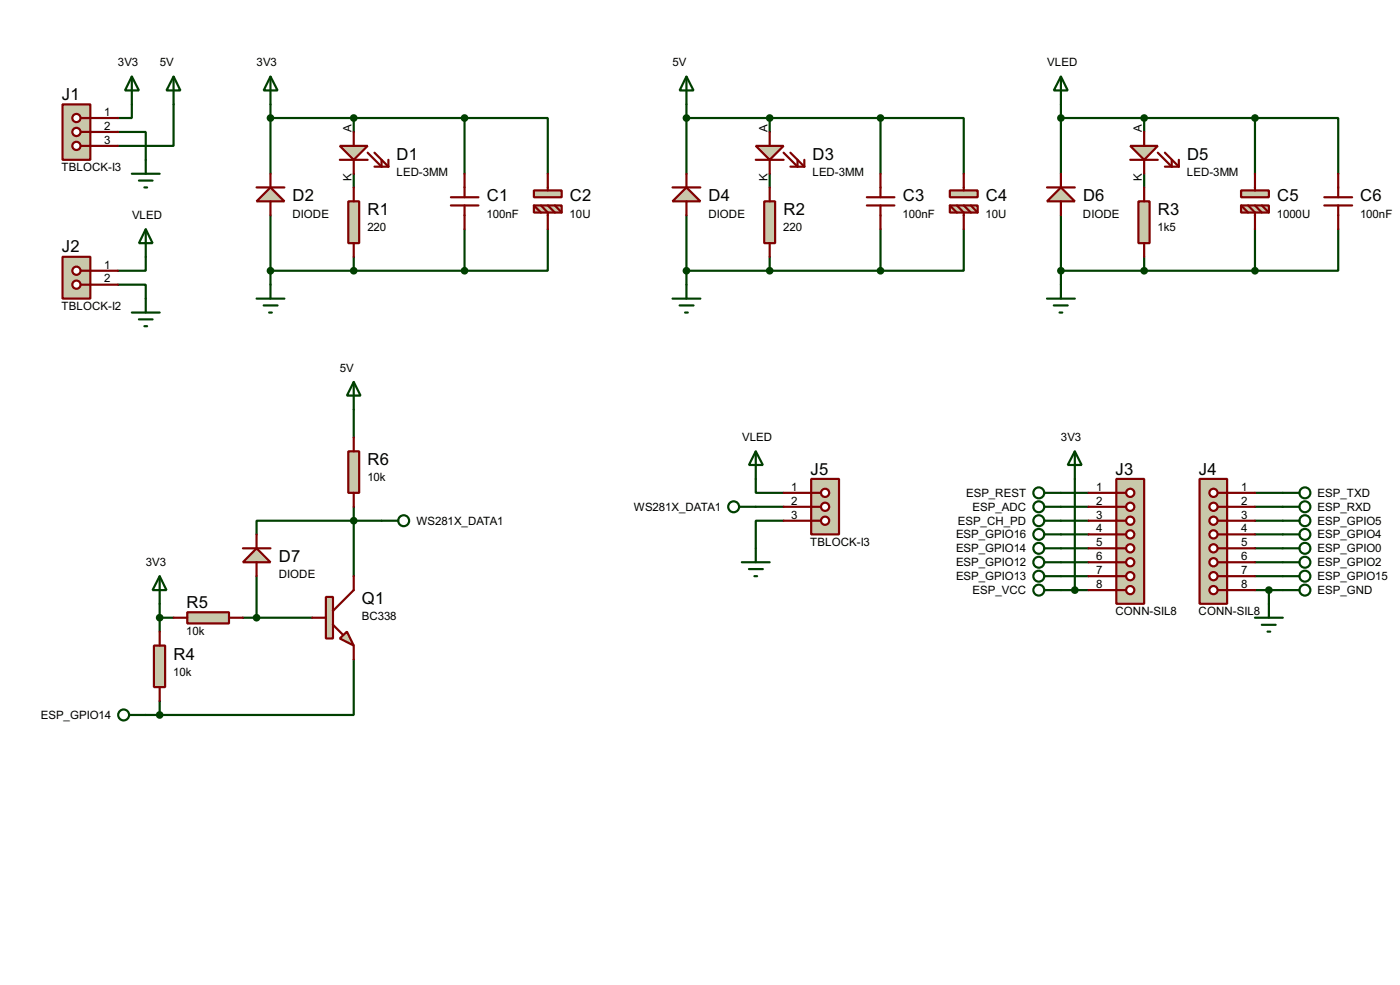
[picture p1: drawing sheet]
<svg xmlns="http://www.w3.org/2000/svg" width="256mm" height="180mm" viewBox="0 0 256 180" stroke-linecap="round" stroke-linejoin="round" font-family="sans-serif">
<g fill="none" stroke="#004000" stroke-width=".4">
<path d="M24.2 19.1v2.5h-2.6M31.8 19.1v7.6h-10.2M49.6 19.1v12.7M125.8 19.1v12.7M194.4 19.1v12.7M21.6 24.2h5.1v5.1M49.6 21.6h35.5M49.6 39.4v12.7M64.8 21.6v2.6M64.8 31.8v2.5M85.1 21.6h15.3v10.2M85.1 21.6v10.2"/>
<path d="M125.8 21.6h35.5M125.8 39.4v12.7M141 21.6v2.6M141 31.8v2.5M161.3 21.6h15.3v10.2M161.3 21.6v10.2M194.4 39.4v12.7M194.4 21.6h35.5M209.6 21.6v2.6M209.6 31.8v2.5M229.9 21.6h15.3v10.2M229.9 21.6v10.2"/>
<path d="M21.6 52.1h5.1v2.6M26.7 47v2.6h-5.1M49.6 49.6h35.5M64.8 47v2.6M85.1 42v7.6M100.4 42v7.6h-15.3M125.8 49.6h35.5M141 47v2.6M161.3 42v7.6M176.6 42v7.6h-15.3M194.4 49.6h35.5M209.6 47v2.6"/>
<path d="M229.9 42v7.6M245.2 42v7.6h-15.3M64.8 75v5.1M64.8 92.8v12.7M69.9 95.3h-22.9v2.5M138.5 87.7v2.5h5.1M138.5 92.8h5.1M143.6 95.3h-5.1v5.1M194.4 90.2h5M194.4 92.8h5M194.4 95.3h5M194.4 97.8h5"/>
<path d="M196.9 87.7v20.3M229.9 90.2h5.1M229.9 92.8h5.1M229.9 95.3h5.1M229.9 97.8h5.1M29.3 110.5v5.1M29.3 113.1h2.5M44.5 113.1h12.7M47 105.5v7.6M194.4 100.4h5M194.4 102.9h5M194.4 105.5h5"/>
<path d="M194.4 108h5M229.9 100.4h5.1M229.9 102.9h5.1M229.9 105.5h5.1M229.9 108h5.1M232.5 108v2.5M26.7 130.9h2.6M29.3 128.3v2.6M64.8 120.7v10.2h-35.5"/>
</g>
<path d="M204.5 87.7h5.1v22.8h-5.1z" fill="#c8c8aa" stroke="#800000" stroke-width=".4"/>
<path d="M204.5 90.2h1.8" fill="none" stroke="#800000" stroke-width=".4"/>
<circle cx="207" cy="90.2" r=".75" fill="#feffff" stroke="#800000" stroke-width=".4"/>
<path d="M204.5 92.8h1.8" fill="none" stroke="#800000" stroke-width=".4"/>
<circle cx="207" cy="92.8" r=".75" fill="#feffff" stroke="#800000" stroke-width=".4"/>
<path d="M204.5 95.3h1.8" fill="none" stroke="#800000" stroke-width=".4"/>
<circle cx="207" cy="95.3" r=".75" fill="#feffff" stroke="#800000" stroke-width=".4"/>
<path d="M204.5 97.8h1.8" fill="none" stroke="#800000" stroke-width=".4"/>
<circle cx="207" cy="97.8" r=".75" fill="#feffff" stroke="#800000" stroke-width=".4"/>
<path d="M204.5 100.4h1.8" fill="none" stroke="#800000" stroke-width=".4"/>
<circle cx="207" cy="100.4" r=".75" fill="#feffff" stroke="#800000" stroke-width=".4"/>
<path d="M204.5 102.9h1.8" fill="none" stroke="#800000" stroke-width=".4"/>
<circle cx="207" cy="102.9" r=".75" fill="#feffff" stroke="#800000" stroke-width=".4"/>
<path d="M204.5 105.5h1.8" fill="none" stroke="#800000" stroke-width=".4"/>
<circle cx="207" cy="105.5" r=".75" fill="#feffff" stroke="#800000" stroke-width=".4"/>
<path d="M204.5 108h1.8" fill="none" stroke="#800000" stroke-width=".4"/>
<circle cx="207" cy="108" r=".75" fill="#feffff" stroke="#800000" stroke-width=".4"/>
<path d="M199.4 90.2h5.1M199.4 92.8h5.1M199.4 95.3h5.1M199.4 97.8h5.1M199.4 100.4h5.1M199.4 102.9h5.1M199.4 105.5h5.1M199.4 108h5.1" fill="none" stroke="#800000" stroke-width=".4"/>
<g fill="none" stroke="#004000" stroke-width=".4">
<path d="M191.3 90.2h3.1M191.3 92.8h3.1M191.3 95.3h3.1M191.3 97.8h3.1M191.3 100.4h3.1M191.3 102.9h3.1M191.3 105.5h3.1M191.3 108h3.1"/>
<circle cx="190.3" cy="97.8" r="1"/>
<circle cx="190.3" cy="90.2" r="1"/>
<circle cx="190.3" cy="95.3" r="1"/>
<circle cx="190.3" cy="92.8" r="1"/>
<circle cx="190.3" cy="102.9" r="1"/>
<circle cx="190.3" cy="108" r="1"/>
<circle cx="190.3" cy="100.4" r="1"/>
<circle cx="190.3" cy="105.5" r="1"/>
</g>
<path d="M219.8 87.7h5v22.8h-5z" fill="#c8c8aa" stroke="#800000" stroke-width=".4"/>
<path d="M223.1 90.2h1.7" fill="none" stroke="#800000" stroke-width=".4"/>
<circle cx="222.3" cy="90.2" r=".75" fill="#feffff" stroke="#800000" stroke-width=".4"/>
<path d="M223.1 92.8h1.7" fill="none" stroke="#800000" stroke-width=".4"/>
<circle cx="222.3" cy="92.8" r=".75" fill="#feffff" stroke="#800000" stroke-width=".4"/>
<path d="M223.1 95.3h1.7" fill="none" stroke="#800000" stroke-width=".4"/>
<circle cx="222.3" cy="95.3" r=".75" fill="#feffff" stroke="#800000" stroke-width=".4"/>
<path d="M223.1 97.8h1.7" fill="none" stroke="#800000" stroke-width=".4"/>
<circle cx="222.3" cy="97.8" r=".75" fill="#feffff" stroke="#800000" stroke-width=".4"/>
<path d="M223.1 100.4h1.7" fill="none" stroke="#800000" stroke-width=".4"/>
<circle cx="222.3" cy="100.4" r=".75" fill="#feffff" stroke="#800000" stroke-width=".4"/>
<path d="M223.1 102.9h1.7" fill="none" stroke="#800000" stroke-width=".4"/>
<circle cx="222.3" cy="102.9" r=".75" fill="#feffff" stroke="#800000" stroke-width=".4"/>
<path d="M223.1 105.5h1.7" fill="none" stroke="#800000" stroke-width=".4"/>
<circle cx="222.3" cy="105.5" r=".75" fill="#feffff" stroke="#800000" stroke-width=".4"/>
<path d="M223.1 108h1.7" fill="none" stroke="#800000" stroke-width=".4"/>
<circle cx="222.3" cy="108" r=".75" fill="#feffff" stroke="#800000" stroke-width=".4"/>
<path d="M224.8 90.2h5.1M224.8 92.8h5.1M224.8 95.3h5.1M224.8 97.8h5.1M224.8 100.4h5.1M224.8 102.9h5.1M224.8 105.5h5.1M224.8 108h5.1" fill="none" stroke="#800000" stroke-width=".4"/>
<g fill="none" stroke="#004000" stroke-width=".4">
<path d="M196.9 82.6l1.3 2.5h-2.6zM196.9 82.6v5.1M235 90.2h3.1M235 92.8h3.1M235 95.3h3.1M235 97.8h3.1M229.9 113.1h5.1M231.2 114.4h2.5M232.2 115.6h.5M232.5 110.5v2.6M235 100.4h3.1M235 102.9h3.1"/>
<path d="M235 105.5h3.1M235 108h3.1"/>
<circle cx="239" cy="97.8" r="1"/>
<circle cx="239" cy="95.3" r="1"/>
<circle cx="239" cy="90.2" r="1"/>
<circle cx="239" cy="92.8" r="1"/>
<circle cx="239" cy="105.5" r="1"/>
<circle cx="239" cy="108" r="1"/>
<circle cx="239" cy="100.4" r="1"/>
<circle cx="239" cy="102.9" r="1"/>
</g>
<path d="M63.8 82.6h2v7.6h-2z" fill="#c8c8aa" stroke="#800000" stroke-width=".4"/>
<path d="M64.8 80.1v2.5M64.8 90.2v2.6" fill="none" stroke="#800000" stroke-width=".4"/>
<path d="M34.3 112.1h7.7v2h-7.7z" fill="#c8c8aa" stroke="#800000" stroke-width=".4"/>
<path d="M31.8 113.1h2.5M42 113.1h2.5" fill="none" stroke="#800000" stroke-width=".4"/>
<path d="M28.2 118.2h2.1v7.6h-2.1z" fill="#c8c8aa" stroke="#800000" stroke-width=".4"/>
<path d="M29.3 115.6v2.6M29.3 125.8v2.5" fill="none" stroke="#800000" stroke-width=".4"/>
<g fill="none" stroke="#004000" stroke-width=".4">
<path d="M64.8 69.9l1.3 2.5h-2.5zM64.8 69.9v5.1M69.9 95.3h3.1M29.3 105.5l1.2 2.5h-2.5zM29.3 105.5v5M23.7 130.9h3"/>
<circle cx="73.9" cy="95.3" r="1"/>
<circle cx="22.6" cy="130.9" r="1"/>
</g>
<circle cx="29.2" cy="113.1" r=".5" fill="#004000" stroke="#004000" stroke-width=".4"/>
<g fill="#c8c8aa" stroke="#800000" stroke-width=".4">
<path d="M227.4 34.9h5.1v1.2h-5.1z"/>
<path d="M227.4 37.6h5.1v1.3h-5.1z"/>
</g>
<path d="M227.4 37.6l1.3 1.3M228.7 37.6l1.2 1.3v3.1M229.9 31.8v3.1M229.9 37.6l1.3 1.3M231.2 37.6l1.3 1.3M242.6 37.6h5.1M242.6 36.1h5.1M245.2 31.8v4.3M245.2 37.6v4.4" fill="none" stroke="#800000" stroke-width=".4"/>
<path d="M191.8 54.7h5.1M193.1 55.9h2.5M194.1 57.2h.5M194.4 52.1v2.6" fill="none" stroke="#004000" stroke-width=".4"/>
<path d="M208.6 36.9h2v7.6h-2z" fill="#c8c8aa" stroke="#800000" stroke-width=".4"/>
<path d="M209.6 34.3v2.6M209.6 44.5v2.5" fill="none" stroke="#800000" stroke-width=".4"/>
<g fill="#004000" stroke="#004000" stroke-width=".4">
<circle cx="229.9" cy="21.6" r=".5"/>
<circle cx="209.6" cy="49.6" r=".5"/>
<circle cx="229.9" cy="49.6" r=".5"/>
</g>
<path d="M194.4 34.3l2.5 2.6h-5.1z" fill="#c8c8aa" stroke="#800000" stroke-width=".4"/>
<path d="M191.8 34.3h5.1M194.4 31.8v2.5M194.4 36.9v2.5" fill="none" stroke="#800000" stroke-width=".4"/>
<circle cx="194.3" cy="49.6" r=".5" fill="#004000" stroke="#004000" stroke-width=".4"/>
<path d="M207.1 26.7h5l-2.5 2.6z" fill="#c8c8aa" stroke="#800000" stroke-width=".4"/>
<path d="M207.1 29.3h5M209.6 24.2v2.5M209.6 29.3v2.5M212.1 28l2.6 2.5v-1.2M213.4 28l2.6 2.5M213.4 30.5h2.6M216 29.3v1.2" fill="none" stroke="#800000" stroke-width=".4"/>
<circle cx="209.6" cy="21.6" r=".5" fill="#004000" stroke="#004000" stroke-width=".4"/>
<g fill="none" stroke="#004000" stroke-width=".4">
<path d="M135.4 92.8h3.1"/>
<circle cx="134.4" cy="92.8" r="1"/>
</g>
<path d="M148.6 87.7h5.1v10.1h-5.1z" fill="#c8c8aa" stroke="#800000" stroke-width=".4"/>
<path d="M148.6 90.2h1.8" fill="none" stroke="#800000" stroke-width=".4"/>
<circle cx="151.1" cy="90.2" r=".75" fill="#feffff" stroke="#800000" stroke-width=".4"/>
<path d="M148.6 92.8h1.8" fill="none" stroke="#800000" stroke-width=".4"/>
<circle cx="151.1" cy="92.8" r=".75" fill="#feffff" stroke="#800000" stroke-width=".4"/>
<path d="M148.6 95.3h1.8" fill="none" stroke="#800000" stroke-width=".4"/>
<circle cx="151.1" cy="95.3" r=".75" fill="#feffff" stroke="#800000" stroke-width=".4"/>
<path d="M143.6 90.2h5M143.6 92.8h5M143.6 95.3h5" fill="none" stroke="#800000" stroke-width=".4"/>
<path d="M138.5 82.6l1.3 2.5h-2.6zM138.5 82.6v5.1M135.9 102.9h5.1M137.2 104.2h2.6M138.2 105.5h.5M138.5 100.4v2.5" fill="none" stroke="#004000" stroke-width=".4"/>
<path d="M11.5 19.1h5.1v10.2h-5.1z" fill="#c8c8aa" stroke="#800000" stroke-width=".4"/>
<path d="M14.8 21.6h1.8" fill="none" stroke="#800000" stroke-width=".4"/>
<circle cx="14" cy="21.6" r=".75" fill="#feffff" stroke="#800000" stroke-width=".4"/>
<path d="M14.8 24.2h1.8" fill="none" stroke="#800000" stroke-width=".4"/>
<circle cx="14" cy="24.2" r=".75" fill="#feffff" stroke="#800000" stroke-width=".4"/>
<path d="M14.8 26.7h1.8" fill="none" stroke="#800000" stroke-width=".4"/>
<circle cx="14" cy="26.7" r=".75" fill="#feffff" stroke="#800000" stroke-width=".4"/>
<path d="M16.6 21.6h5M16.6 24.2h5M16.6 26.7h5" fill="none" stroke="#800000" stroke-width=".4"/>
<path d="M24.2 14l1.3 2.6h-2.6zM24.2 14v5.1M31.8 14l1.3 2.6h-2.6zM31.8 14v5.1M24.2 31.8h5.1M25.5 33.1h2.5M26.5 34.3h.5M26.7 29.3v2.5" fill="none" stroke="#004000" stroke-width=".4"/>
<path d="M62.3 26.7h5.1l-2.6 2.6z" fill="#c8c8aa" stroke="#800000" stroke-width=".4"/>
<path d="M62.3 29.3h5.1M64.8 24.2v2.5M64.8 29.3v2.5M67.4 28l2.5 2.5v-1.2M68.6 28l2.6 2.5M68.6 30.5h2.6M71.2 29.3v1.2" fill="none" stroke="#800000" stroke-width=".4"/>
<path d="M63.8 36.9h2v7.6h-2z" fill="#c8c8aa" stroke="#800000" stroke-width=".4"/>
<path d="M64.8 34.3v2.6M82.6 37.6h5.1M82.6 36.1h5.1M85.1 31.8v4.3M85.1 37.6v4.4M64.8 44.5v2.5" fill="none" stroke="#800000" stroke-width=".4"/>
<path d="M47 54.7h5.1M48.3 55.9h2.6M49.3 57.2h.5M49.6 52.1v2.6" fill="none" stroke="#004000" stroke-width=".4"/>
<g fill="#c8c8aa" stroke="#800000" stroke-width=".4">
<path d="M97.8 34.9h5.1v1.2h-5.1z"/>
<path d="M97.8 37.6h5.1v1.3h-5.1z"/>
</g>
<path d="M97.8 37.6l1.3 1.3M99.1 37.6l1.3 1.3v3.1M100.4 31.8v3.1M100.4 37.6l1.3 1.3M101.7 37.6l1.2 1.3" fill="none" stroke="#800000" stroke-width=".4"/>
<g fill="#004000" stroke="#004000" stroke-width=".4">
<circle cx="64.8" cy="49.6" r=".5"/>
<circle cx="85.1" cy="49.6" r=".5"/>
</g>
<path d="M49.6 34.3l2.5 2.6h-5.1z" fill="#c8c8aa" stroke="#800000" stroke-width=".4"/>
<path d="M47 34.3h5.1M49.6 31.8v2.5M49.6 36.9v2.5" fill="none" stroke="#800000" stroke-width=".4"/>
<g fill="#004000" stroke="#004000" stroke-width=".4">
<circle cx="49.5" cy="49.6" r=".5"/>
<circle cx="64.8" cy="21.6" r=".5"/>
<circle cx="85.1" cy="21.6" r=".5"/>
<circle cx="49.5" cy="21.6" r=".5"/>
</g>
<path d="M49.6 14l1.3 2.6h-2.6zM49.6 14v5.1" fill="none" stroke="#004000" stroke-width=".4"/>
<path d="M138.5 26.7h5.1l-2.6 2.6z" fill="#c8c8aa" stroke="#800000" stroke-width=".4"/>
<path d="M138.5 29.3h5.1M141 24.2v2.5M141 29.3v2.5M143.6 28l2.5 2.5v-1.2M144.8 28l2.6 2.5M144.8 30.5h2.6M147.4 29.3v1.2" fill="none" stroke="#800000" stroke-width=".4"/>
<path d="M140 36.9h2v7.6h-2z" fill="#c8c8aa" stroke="#800000" stroke-width=".4"/>
<path d="M141 34.3v2.6M158.8 37.6h5.1M158.8 36.1h5.1M161.3 31.8v4.3M161.3 37.6v4.4M141 44.5v2.5" fill="none" stroke="#800000" stroke-width=".4"/>
<path d="M123.2 54.7h5.1M124.5 55.9h2.6M125.5 57.2h.5M125.8 52.1v2.6" fill="none" stroke="#004000" stroke-width=".4"/>
<g fill="#c8c8aa" stroke="#800000" stroke-width=".4">
<path d="M174 34.9h5.1v1.2h-5.1z"/>
<path d="M174 37.6h5.1v1.3h-5.1z"/>
</g>
<path d="M174 37.6l1.3 1.3M175.3 37.6l1.3 1.3v3.1M176.6 31.8v3.1M176.6 37.6l1.3 1.3M177.9 37.6l1.2 1.3" fill="none" stroke="#800000" stroke-width=".4"/>
<g fill="#004000" stroke="#004000" stroke-width=".4">
<circle cx="141" cy="49.6" r=".5"/>
<circle cx="161.3" cy="49.6" r=".5"/>
</g>
<path d="M125.8 34.3l2.5 2.6h-5.1z" fill="#c8c8aa" stroke="#800000" stroke-width=".4"/>
<path d="M123.2 34.3h5.1M125.8 31.8v2.5M125.8 36.9v2.5" fill="none" stroke="#800000" stroke-width=".4"/>
<g fill="#004000" stroke="#004000" stroke-width=".4">
<circle cx="125.7" cy="49.6" r=".5"/>
<circle cx="141" cy="21.6" r=".5"/>
<circle cx="161.3" cy="21.6" r=".5"/>
<circle cx="125.7" cy="21.6" r=".5"/>
</g>
<path d="M125.8 14l1.3 2.6h-2.6zM125.8 14v5.1" fill="none" stroke="#004000" stroke-width=".4"/>
<path d="M62.3 116.9l1.3-1.3 1.2 2.6z" fill="#c8c8aa" stroke="#800000" stroke-width=".4"/>
<path d="M59.7 109.3h1.3v7.6h-1.3z" fill="#c8c8aa" stroke="#800000" stroke-width=".4"/>
<path d="M57.2 113.1h2.5M61 114.4l1.8 1.7M64.8 105.5v2.5l-3.8 3.8M64.8 118.2v2.5" fill="none" stroke="#800000" stroke-width=".4"/>
<circle cx="64.8" cy="95.3" r=".5" fill="#004000" stroke="#004000" stroke-width=".4"/>
<path d="M11.5 47h5.1v7.7h-5.1z" fill="#c8c8aa" stroke="#800000" stroke-width=".4"/>
<path d="M14.8 49.6h1.8" fill="none" stroke="#800000" stroke-width=".4"/>
<circle cx="14" cy="49.6" r=".75" fill="#feffff" stroke="#800000" stroke-width=".4"/>
<path d="M14.8 52.1h1.8" fill="none" stroke="#800000" stroke-width=".4"/>
<circle cx="14" cy="52.1" r=".75" fill="#feffff" stroke="#800000" stroke-width=".4"/>
<path d="M16.6 49.6h5M16.6 52.1h5" fill="none" stroke="#800000" stroke-width=".4"/>
<path d="M194.4 14l1.2 2.6h-2.5zM194.4 14v5.1M24.2 57.2h5.1M25.5 58.5h2.5M26.5 59.7h.5M26.7 42l1.3 2.5h-2.5zM26.7 42v5M26.7 54.7v2.5" fill="none" stroke="#004000" stroke-width=".4"/>
<g fill="#004000" stroke="#004000" stroke-width=".4">
<circle cx="232.4" cy="108" r=".5"/>
<circle cx="196.9" cy="108" r=".5"/>
<circle cx="194.3" cy="21.6" r=".5"/>
</g>
<path d="M47 100.4l2.6 2.5h-5.1z" fill="#c8c8aa" stroke="#800000" stroke-width=".4"/>
<path d="M47 97.8v2.6M44.5 100.4h5.1M47 102.9v2.6" fill="none" stroke="#800000" stroke-width=".4"/>
<g fill="#004000" stroke="#004000" stroke-width=".4">
<circle cx="47" cy="113.1" r=".5"/>
<circle cx="29.2" cy="130.9" r=".5"/>
</g>
<g font-size="3.4">
<text x="11.3" y="18.3">J1</text>
<text x="72.7" y="29.3">D1</text>
<text x="148.9" y="29.3">D3</text>
<text x="217.5" y="29.3">D5</text>
<text x="53.6" y="36.9">D2</text>
<text x="67.4" y="39.4">R1</text>
<text x="89.2" y="36.9">C1</text>
<text x="104.4" y="36.9">C2</text>
<text x="129.8" y="36.9">D4</text>
<text x="143.6" y="39.4">R2</text>
<text x="165.4" y="36.9">C3</text>
<text x="180.6" y="36.9">C4</text>
<text x="198.4" y="36.9">D6</text>
<text x="212.1" y="39.4">R3</text>
<text x="234" y="36.9">C5</text>
<text x="249.2" y="36.9">C6</text>
<text x="11.3" y="46.2">J2</text>
<text x="67.4" y="85.2">R6</text>
<text x="148.5" y="86.9">J5</text>
<text x="204.4" y="86.9">J3</text>
<text x="219.6" y="86.9">J4</text>
<text x="51.1" y="102.9">D7</text>
<text x="34.2" y="111.3">R5</text>
<text x="66.3" y="110.6">Q1</text>
<text x="31.8" y="120.7">R4</text>
</g>
<g font-size="2.4">
<text x="21.6" y="12.2">3V3</text>
<text x="29.3" y="12.2">5V</text>
<text x="47" y="12.2">3V3</text>
<text x="123.2" y="12.2">5V</text>
<text x="191.8" y="12.2">VLED</text>
<text x="19.1" y="21.2">1</text>
<text x="19.1" y="23.8">2</text>
<text x="19.1" y="26.3">3</text>
<text x="64.4" y="24.1" transform="rotate(-90 64.4 24.1)">A</text>
<text x="140.6" y="24.1" transform="rotate(-90 140.6 24.1)">A</text>
<text x="209.2" y="24.1" transform="rotate(-90 209.2 24.1)">A</text>
<text x="11.3" y="31.4">TBLOCK-I3</text>
<text x="64.4" y="33.2" transform="rotate(-90 64.4 33.2)">K</text>
<text x="72.6" y="32.2">LED-3MM</text>
<text x="140.6" y="33.2" transform="rotate(-90 140.6 33.2)">K</text>
<text x="148.8" y="32.2">LED-3MM</text>
<text x="209.2" y="33.2" transform="rotate(-90 209.2 33.2)">K</text>
<text x="217.4" y="32.2">LED-3MM</text>
<text x="24.2" y="40.1">VLED</text>
<text x="53.6" y="39.9">DIODE</text>
<text x="89.2" y="39.9">100nF</text>
<text x="104.4" y="39.9">10U</text>
<text x="129.8" y="39.9">DIODE</text>
<text x="165.4" y="39.9">100nF</text>
<text x="180.6" y="39.9">10U</text>
<text x="198.4" y="39.9">DIODE</text>
<text x="233.9" y="39.9">1000U</text>
<text x="249.2" y="39.9">100nF</text>
<text x="67.3" y="42.3">220</text>
<text x="143.5" y="42.3">220</text>
<text x="212.1" y="42.3">1k5</text>
<text x="19.1" y="49.2">1</text>
<text x="19.1" y="51.7">2</text>
<text x="11.3" y="56.8">TBLOCK-I2</text>
<text x="62.3" y="68.1">5V</text>
<text x="135.9" y="80.8">VLED</text>
<text x="194.4" y="80.8">3V3</text>
<text x="67.3" y="88.1">10k</text>
<text x="145" y="89.8">1</text>
<text x="200.8" y="89.8">1</text>
<text x="227.4" y="89.8">1</text>
<text x="116.1" y="93.5">WS281X_DATA1</text>
<text x="145" y="92.4">2</text>
<text x="145" y="94.9">3</text>
<text x="177" y="90.9">ESP_REST</text>
<text x="178.2" y="93.5">ESP_ADC</text>
<text x="200.8" y="92.4">2</text>
<text x="200.8" y="94.9">3</text>
<text x="227.4" y="92.4">2</text>
<text x="227.4" y="94.9">3</text>
<text x="241.4" y="90.9">ESP_TXD</text>
<text x="241.4" y="93.5">ESP_RXD</text>
<text x="76.3" y="96">WS281X_DATA1</text>
<text x="148.4" y="99.9">TBLOCK-I3</text>
<text x="175.1" y="98.5">ESP_GPIO16</text>
<text x="175.1" y="101.1">ESP_GPIO14</text>
<text x="175.5" y="96">ESP_CH_PD</text>
<text x="200.8" y="97.4">4</text>
<text x="200.8" y="100">5</text>
<text x="227.4" y="97.4">4</text>
<text x="227.4" y="100">5</text>
<text x="241.4" y="96">ESP_GPIO5</text>
<text x="241.4" y="98.5">ESP_GPIO4</text>
<text x="241.4" y="101.1">ESP_GPIO0</text>
<text x="26.7" y="103.6">3V3</text>
<text x="51.1" y="105.9">DIODE</text>
<text x="175.1" y="103.6">ESP_GPIO12</text>
<text x="175.1" y="106.2">ESP_GPIO13</text>
<text x="200.8" y="102.5">6</text>
<text x="200.8" y="105.1">7</text>
<text x="200.8" y="107.6">8</text>
<text x="227.4" y="102.5">6</text>
<text x="227.4" y="105.1">7</text>
<text x="227.4" y="107.6">8</text>
<text x="241.4" y="103.6">ESP_GPIO2</text>
<text x="241.4" y="106.2">ESP_GPIO15</text>
<text x="66.3" y="113.5">BC338</text>
<text x="178.2" y="108.7">ESP_VCC</text>
<text x="204.3" y="112.6">CONN-SIL8</text>
<text x="219.6" y="112.6">CONN-SIL8</text>
<text x="241.4" y="108.7">ESP_GND</text>
<text x="34.1" y="116.2">10k</text>
<text x="31.8" y="123.7">10k</text>
<text x="7.5" y="131.6">ESP_GPIO14</text>
</g>
</svg>
